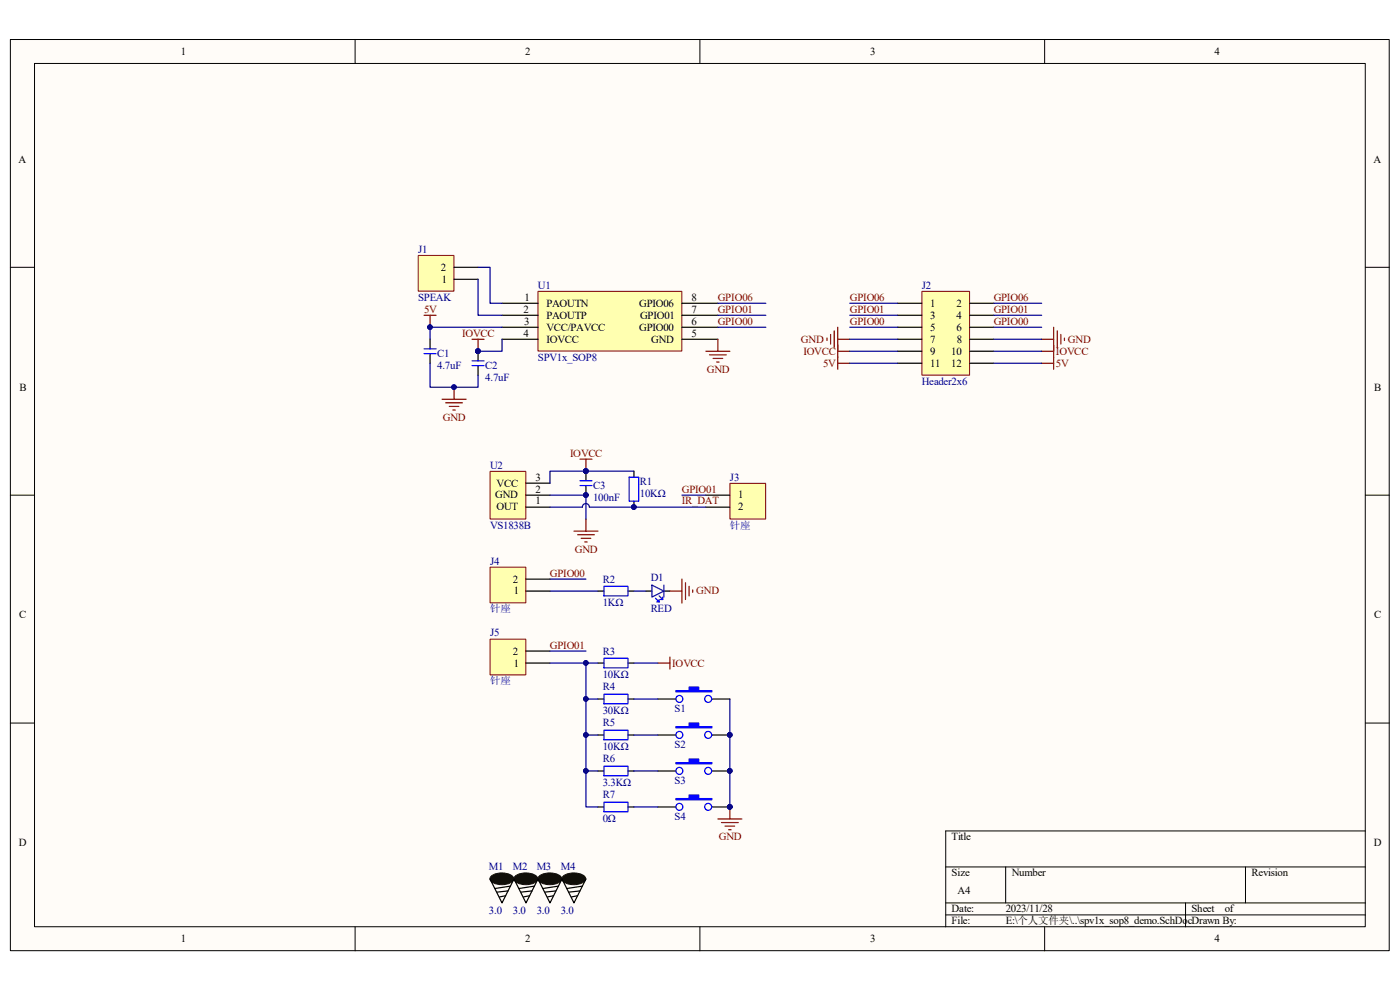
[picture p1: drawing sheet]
<svg xmlns="http://www.w3.org/2000/svg" width="297mm" height="210mm" viewBox="0 0 297 210" stroke-linecap="round" stroke-linejoin="round" font-family="sans-serif">
<path d="M2.2 8.4h292.5v193.3h-292.5z" fill="#fffcf8"/>
<path d="M2.2 8.4h292.5v193.3h-292.5z" fill="none" stroke="#000" stroke-width=".21"/>
<path d="M7.4 13.5h282.2v183.1h-282.2z" fill="#fffcf8"/>
<g fill="none" stroke="#000" stroke-width=".21">
<path d="M7.3 13.5h282.3v183.1h-282.3zM75.3 8.4v5.1M148.5 8.4v5.1M221.6 8.4v5.1M2.2 56.7h5.1M289.7 56.7h5.1M2.2 105h5.1M289.7 105h5.1M2.2 153.4h5.1M289.7 153.4h5.1M289.7 176.3h-89.1v20.3M75.3 196.6v5.1"/>
<path d="M148.5 196.6v5.1M200.6 183.9h89.1M200.6 191.5h89.1M200.6 194.1h89.1M213.4 183.9v7.6M221.6 196.6v5.1M251.5 191.5v5.1M264.2 183.9v7.6"/>
</g>
<path d="M114.2 61.8h30.5v12.7h-30.5z" fill="#ffffb0"/>
<path d="M114.1 61.8h30.6v12.7h-30.6z" fill="none" stroke="#800000" stroke-width=".21"/>
<path d="M106.5 64.3h7.6M106.5 66.9h7.6M106.5 69.4h7.6M106.5 72h7.6M144.7 64.3h7.6M144.7 66.9h7.6M144.7 69.4h7.6M144.7 72h7.6M139.6 148.3h3.8M151 148.3h3.8" fill="none" stroke="#000" stroke-width=".25"/>
<path d="M143.4 146.5h2.8v-.8h2v.8h2.8v.3h-7.6z" fill-rule="evenodd" fill="#00f"/>
<g fill="none" stroke="#00f" stroke-width=".25">
<path d="M143.4 146.5h2.8v-.8h2v.8h2.8v.3h-7.6z"/>
<circle cx="144.1" cy="148.3" r=".74"/>
<circle cx="150.2" cy="148.3" r=".74"/>
</g>
<path d="M139.6 155.9h3.8M151 155.9h3.8" fill="none" stroke="#000" stroke-width=".25"/>
<circle cx="154.8" cy="155.9" r=".48" fill="#000080" stroke="#000080" stroke-width=".21"/>
<path d="M143.4 154.1h2.8v-.7h2v.7h2.8v.3h-7.6z" fill-rule="evenodd" fill="#00f"/>
<g fill="none" stroke="#00f" stroke-width=".25">
<path d="M128.1 124.4h5.1v2h-5.1zM139.1 126.9l.7 .8M139.3 127.7h.5M139.8 127.2v.5M140.6 126.7v.5h-.5M140.8 124.1v2.6M143.4 154.1h2.8v-.7h2v.7h2.8v.3h-7.6z"/>
<circle cx="144.1" cy="155.9" r=".74"/>
<circle cx="150.2" cy="155.9" r=".74"/>
</g>
<circle cx="154.8" cy="155.9" r=".48" fill="#000080" stroke="#000080" stroke-width=".21"/>
<path d="M126.9 125.4h1.2M133.2 125.4h1.3M137 125.4h1.3M140.8 125.4h1.3" fill="none" stroke="#000" stroke-width=".25"/>
<path d="M138.3 124.1l2.5 1.3-2.5 1.3zM139.8 126.4l.8 .8" fill="none" stroke="#0000bf" stroke-width=".25"/>
<path d="M142.1 125.4h2.6M144.7 122.9v5M145.4 123.6v3.6M146.2 124.4v2M147 125.1v.6" fill="none" stroke="#800000" stroke-width=".25"/>
<path d="M104 120.4h7.5v7.5h-7.5z" fill="#ffffb0"/>
<path d="M104 120.3h7.5v7.6h-7.5z" fill="none" stroke="#800000" stroke-width=".21"/>
<path d="M111.6 125.4h5.1M111.6 122.9h5.1" fill="none" stroke="#000" stroke-width=".25"/>
<path d="M104 135.6h7.5v7.6h-7.5z" fill="#ffffb0"/>
<path d="M104 135.6h7.5v7.6h-7.5z" fill="none" stroke="#800000" stroke-width=".21"/>
<path d="M111.6 138.1h5.1M111.6 140.7h5.1M139.6 163.6h3.8M151 163.6h3.8" fill="none" stroke="#000" stroke-width=".25"/>
<circle cx="154.8" cy="163.5" r=".48" fill="#000080" stroke="#000080" stroke-width=".21"/>
<path d="M143.4 161.8h2.8v-.8h2v.8h2.8v.2h-7.6z" fill-rule="evenodd" fill="#00f"/>
<g fill="none" stroke="#00f" stroke-width=".25">
<path d="M143.4 161.8h2.8v-.8h2v.8h2.8v.2h-7.6z"/>
<circle cx="144.1" cy="163.5" r=".74"/>
<circle cx="150.2" cy="163.5" r=".74"/>
</g>
<g fill="#000080" stroke="#000080" stroke-width=".21">
<circle cx="154.8" cy="163.5" r=".48"/>
<circle cx="154.8" cy="171.2" r=".48"/>
</g>
<path d="M139.6 171.2h3.8M151 171.2h3.8" fill="none" stroke="#000" stroke-width=".25"/>
<path d="M143.4 169.4h2.8v-.8h2v.8h2.8v.3h-7.6z" fill-rule="evenodd" fill="#00f"/>
<g fill="none" stroke="#00f" stroke-width=".25">
<path d="M128.1 139.6h5.1v2.1h-5.1zM128.1 147.3h5.1v2h-5.1zM128.1 154.9h5.1v2h-5.1zM128.1 162.5h5.1v2.1h-5.1zM128.1 170.2h5.1v2h-5.1zM143.4 169.4h2.8v-.8h2v.8h2.8v.3h-7.6z"/>
<circle cx="144.1" cy="171.2" r=".74"/>
<circle cx="150.2" cy="171.2" r=".74"/>
</g>
<circle cx="154.8" cy="171.2" r=".48" fill="#000080" stroke="#000080" stroke-width=".21"/>
<path d="M142.1 139.4v2.5M139.6 140.7h2.5M152.3 173.7h5.1M153.1 174.5h3.5M153.8 175.3h2.1M154.6 176h.5M154.8 171.2v2.5" fill="none" stroke="#800000" stroke-width=".25"/>
<path d="M126.9 140.7h1.2M126.9 148.3h1.2M126.9 155.9h1.2M133.2 140.7h1.3M133.2 148.3h1.3M133.2 155.9h1.3M126.9 163.6h1.2M126.9 171.2h1.2M133.2 163.6h1.3M133.2 171.2h1.3" fill="none" stroke="#000" stroke-width=".25"/>
<path d="M88.8 54.2h7.5v7.6h-7.5z" fill="#ffffb0"/>
<path d="M88.7 54.2h7.6v7.6h-7.6z" fill="none" stroke="#800000" stroke-width=".21"/>
<path d="M96.3 59.2h5.1M96.3 56.7h5.1M91.2 72v2M91.2 75v2.1M101.4 74.5v2M101.4 77.6v2" fill="none" stroke="#000" stroke-width=".25"/>
<path d="M90 74h2.5M90 75h2.5M100.1 76.5h2.6M100.1 77.6h2.6" fill="none" stroke="#00f" stroke-width=".25"/>
<g fill="#000080" stroke="#000080" stroke-width=".21">
<circle cx="101.4" cy="74.5" r=".48"/>
<circle cx="91.2" cy="69.4" r=".48"/>
<circle cx="96.3" cy="82.1" r=".48"/>
</g>
<g fill="none" stroke="#800000" stroke-width=".25">
<path d="M90 66.9h2.5M91.2 66.9v2.5M100.1 72h2.6M101.4 72v2.5M149.8 74.5h5M150.5 75.3h3.6M151.3 76h2M152 76.8h.6M152.3 72v2.5M93.8 84.7h5.1M94.5 85.5h3.6M95.3 86.2h2"/>
<path d="M96.1 87h.5M96.3 82.1v2.6"/>
</g>
<path d="M104 100h7.5v10.1h-7.5z" fill="#ffffb0"/>
<path d="M104 100h7.5v10.1h-7.5z" fill="none" stroke="#800000" stroke-width=".21"/>
<path d="M124.3 100v2M134.5 100v1.2M111.6 107.6h5.1M111.6 105h5.1M111.6 102.5h5.1M124.3 103v2M134.5 106.3v1.3" fill="none" stroke="#000" stroke-width=".25"/>
<g fill="#000080" stroke="#000080" stroke-width=".21">
<circle cx="124.3" cy="105" r=".48"/>
<circle cx="124.3" cy="99.9" r=".48"/>
<circle cx="134.5" cy="107.6" r=".48"/>
</g>
<path d="M123 102h2.6M123 103h2.6M133.5 101.2h2v5.1h-2z" fill="none" stroke="#00f" stroke-width=".25"/>
<path d="M123 97.4h2.6M124.3 97.4v2.6" fill="none" stroke="#800000" stroke-width=".25"/>
<path d="M154.9 102.6h7.5v7.5h-7.5z" fill="#ffffb0"/>
<path d="M154.9 102.5h7.5v7.6h-7.5z" fill="none" stroke="#800000" stroke-width=".21"/>
<path d="M149.8 105h5M149.8 107.6h5" fill="none" stroke="#000" stroke-width=".25"/>
<path d="M121.8 112.7h5.1M122.5 113.4h3.6M123.3 114.2h2M124.1 115h.5M124.3 110.1v2.6" fill="none" stroke="#800000" stroke-width=".25"/>
<g fill="none" stroke="#000080" stroke-width=".25">
<path d="M101.4 59.2v7.7h5.1M101.4 56.7h2.6v7.6h2.5M91.2 77.1v5h10.2v-2.5M106.5 69.4h-15.3v2.6M106.5 72v2.5h-5.1M152.3 64.3h10.2M152.3 66.9h10.2M152.3 69.4h10.2M134.5 100h-17.8v2.5M116.7 105h7.6v5.1M125 107.6a.74 .74 0 0 0-.7-.8 .74 .74 0 0 0-.8 .8h-6.8M125.1 107.6h24.7"/>
<path d="M144.7 105h5.1M116.7 125.4h10.2M116.7 122.9h7.6M116.7 138.1h7.6M134.5 125.4h2.5M116.7 140.7h10.2M124.3 140.7v30.5h2.6M124.3 155.9h2.6M124.3 148.3h2.6M134.5 140.7h5.1M134.5 155.9h5.1M134.5 148.3h5.1"/>
<path d="M154.8 148.3v22.9M124.3 163.6h2.6M134.5 163.6h5.1M134.5 171.2h5.1"/>
</g>
<g fill="#000080" stroke="#000080" stroke-width=".21">
<circle cx="124.3" cy="140.6" r=".48"/>
<circle cx="124.3" cy="148.3" r=".48"/>
<circle cx="124.3" cy="155.9" r=".48"/>
<circle cx="124.3" cy="163.5" r=".48"/>
<circle cx="154.8" cy="155.9" r=".48"/>
<circle cx="154.8" cy="163.5" r=".48"/>
<circle cx="154.8" cy="171.2" r=".48"/>
<circle cx="91.2" cy="69.4" r=".48"/>
<circle cx="101.4" cy="74.5" r=".48"/>
<circle cx="96.3" cy="82.1" r=".48"/>
<circle cx="124.3" cy="99.9" r=".48"/>
<circle cx="124.3" cy="105" r=".48"/>
<circle cx="134.5" cy="107.6" r=".48"/>
</g>
<path d="M195.6 61.8h10.1v17.8h-10.1z" fill="#ffffb0"/>
<path d="M195.6 61.8h10.1v17.8h-10.1z" fill="none" stroke="#800000" stroke-width=".21"/>
<g fill="none" stroke="#000" stroke-width=".25">
<path d="M190.5 64.3h5M190.5 66.9h5M190.5 69.4h5M190.5 72h5M190.5 74.5h5M190.5 77.1h5M205.7 64.3h5.1M205.7 66.9h5.1M205.7 69.4h5.1M205.7 72h5.1M205.7 74.5h5.1M205.7 77.1h5.1"/>
<path d="M104 186.5l2.5 5 2.5-5 2.6 5 2.5-5 2.6 5 2.5-5 2.6 5 2.5-5M107.3 190l-1.3 .3M107.8 189l-2.3 .3M108.3 188l-3.3 .5M112.4 190l-1.3 .3M112.9 189l-2.3 .3M113.4 188l-3.3 .5M117.4 190l-1.2 .3M118 189l-2.3 .3M118.5 188l-3.3 .5M122.5 190l-1.2 .3M123 189l-2.2 .3"/>
<path d="M123.5 188l-3.3 .5"/>
</g>
<g fill="none" stroke="#800000" stroke-width=".25">
<path d="M175.4 71.7v.5M176.2 71v2M177 70.2v3.5M177.7 69.4v8.9M177.7 72h2.6M177.7 74.5h2.6M177.7 77.1h2.6M221 72h2.5M221 74.5h2.5M221 77.1h2.5M223.5 69.4v8.9M224.3 70.2v3.5"/>
<path d="M225.1 71v2M225.8 71.7v.5"/>
</g>
<path d="M180.3 64.3h10.2M180.3 66.9h10.2M180.3 69.4h10.2M180.3 72h10.2M180.3 74.5h10.2M180.3 77.1h10.2M210.8 64.3h10.2M210.8 66.9h10.2M210.8 69.4h10.2M210.8 72h10.2M210.8 74.5h10.2M210.8 77.1h10.2" fill="none" stroke="#000080" stroke-width=".25"/>
<g fill="#110f0a" stroke="#110f0a" stroke-width=".21">
<path d="M104.3 185.8a3.9 3.9 0 0 1 4.6 .3 .9 .9 0 0 1-.6 1.2 3.9 3.9 0 0 1-4.3-.5l-.1-.4z" fill-rule="evenodd"/>
<path d="M109.4 185.8a3.9 3.9 0 0 1 4.6 .3 .9 .9 0 0 1-.7 1.2 3.9 3.9 0 0 1-4.2-.5l-.1-.4z" fill-rule="evenodd"/>
<path d="M114.5 185.8a3.9 3.9 0 0 1 4.6 .3 .9 .9 0 0 1-.7 1.2 3.9 3.9 0 0 1-4.2-.5l-.1-.4z" fill-rule="evenodd"/>
<path d="M119.5 185.8a3.9 3.9 0 0 1 4.7 .3 .9 .9 0 0 1-.7 1.2 3.9 3.9 0 0 1-4.2-.5l-.1-.4z" fill-rule="evenodd"/>
</g>
<g font-size="2.3">
<text x="38.4" y="11.6">1</text>
<text x="111.4" y="11.6">2</text>
<text x="184.6" y="11.6">3</text>
<text x="257.7" y="11.6">4</text>
<text x="3.9" y="34.5">A</text>
<text x="291.4" y="34.5">A</text>
<text x="93.5" y="57.4">2</text>
<text x="93.7" y="60">1</text>
<text x="111.3" y="63.8">1</text>
<text x="115.9" y="65.1">PAOUTN</text>
<text x="135.6" y="65.1">GPIO06</text>
<text x="146.7" y="63.8">8</text>
<text x="197.3" y="65.1">1</text>
<text x="202.9" y="65.1">2</text>
<text x="111.1" y="66.3">2</text>
<text x="111.1" y="71.4">4</text>
<text x="111.2" y="68.9">3</text>
<text x="115.9" y="67.6">PAOUTP</text>
<text x="115.9" y="70.1">VCC/PAVCC</text>
<text x="135.6" y="70.1">GPIO00</text>
<text x="135.8" y="67.6">GPIO01</text>
<text x="146.7" y="71.4">5</text>
<text x="146.7" y="68.9">6</text>
<text x="146.7" y="66.3">7</text>
<text x="197.3" y="67.6">3</text>
<text x="197.3" y="70.1">5</text>
<text x="202.9" y="67.6">4</text>
<text x="202.9" y="70.1">6</text>
<text x="115.9" y="72.7">IOVCC</text>
<text x="138.1" y="72.7">GND</text>
<text x="197.3" y="72.7">7</text>
<text x="197.3" y="75.2">9</text>
<text x="197.3" y="77.8">11</text>
<text x="201.8" y="75.2">10</text>
<text x="201.8" y="77.8">12</text>
<text x="203" y="72.7">8</text>
<text x="4.1" y="82.8">B</text>
<text x="291.6" y="82.8">B</text>
<text x="113.6" y="101.9">3</text>
<text x="105.1" y="105.7">GND</text>
<text x="105.4" y="103.2">VCC</text>
<text x="113.6" y="107">1</text>
<text x="113.6" y="104.5">2</text>
<text x="156.6" y="105.7">1</text>
<text x="105.3" y="108.3">OUT</text>
<text x="156.6" y="108.3">2</text>
<text x="108.8" y="123.6">2</text>
<text x="4.1" y="131.2">C</text>
<text x="109" y="126.1">1</text>
<text x="291.5" y="131.2">C</text>
<text x="108.8" y="138.9">2</text>
<text x="109" y="141.4">1</text>
<text x="4" y="179.5">D</text>
<text x="201.9" y="178.3">Title</text>
<text x="291.5" y="179.5">D</text>
<text x="201.9" y="185.9">Size</text>
<text x="214.6" y="185.9">Number</text>
<text x="265.5" y="185.9">Revision</text>
<text x="203.2" y="189.7">A4</text>
<text x="201.9" y="193.5">Date:</text>
<text x="201.9" y="196.1">File:</text>
<text x="213.4" y="193.5">2023/11/28</text>
<text x="213.4" y="196.1">E:\个人文件夹\..\spv1x_sop8_demo.SchDocDrawn By:</text>
<text x="252.8" y="193.5">Sheet</text>
<text x="259.8" y="193.5">of</text>
<text x="38.4" y="199.9">1</text>
<text x="111.4" y="199.9">2</text>
<text x="184.6" y="199.9">3</text>
<text x="257.7" y="199.9">4</text>
</g>
<g font-size="2.3" fill="#000080">
<text x="88.7" y="53.6">J1</text>
<text x="88.7" y="63.8">SPEAK</text>
<text x="114.1" y="61.3">U1</text>
<text x="195.5" y="61.3">J2</text>
<text x="92.8" y="75.7">C1</text>
<text x="114.1" y="76.5">SPV1x_SOP8</text>
<text x="92.8" y="78.3">4.7uF</text>
<text x="103" y="80.8">4.7uF</text>
<text x="103" y="78.3">C2</text>
<text x="195.5" y="81.6">Header2x6</text>
<text x="104" y="99.4">U2</text>
<text x="154.9" y="101.9">J3</text>
<text x="125.9" y="106.3">100nF</text>
<text x="125.9" y="103.7">C3</text>
<text x="135.8" y="105.5">10KΩ</text>
<text x="135.8" y="103">R1</text>
<text x="104" y="112.1">VS1838B</text>
<text x="104" y="119.8">J4</text>
<text x="127.9" y="123.6">R2</text>
<text x="138" y="123.3">D1</text>
<text x="127.9" y="128.7">1KΩ</text>
<text x="138" y="129.9">RED</text>
<text x="104" y="135">J5</text>
<text x="127.9" y="143.9">10KΩ</text>
<text x="127.9" y="138.9">R3</text>
<text x="127.9" y="146.5">R4</text>
<text x="127.9" y="151.6">30KΩ</text>
<text x="127.9" y="154.1">R5</text>
<text x="143.1" y="151">S1</text>
<text x="127.9" y="159.2">10KΩ</text>
<text x="127.9" y="161.7">R6</text>
<text x="143.1" y="158.7">S2</text>
<text x="127.9" y="166.8">3.3KΩ</text>
<text x="143.1" y="166.3">S3</text>
<text x="127.9" y="169.4">R7</text>
<text x="143.1" y="173.9">S4</text>
<text x="127.9" y="174.5">0Ω</text>
<text x="103.7" y="184.6">M1</text>
<text x="108.8" y="184.6">M2</text>
<text x="113.9" y="184.6">M3</text>
<text x="119" y="184.6">M4</text>
<text x="103.7" y="193.8">3.0</text>
<text x="108.8" y="193.8">3.0</text>
<text x="113.9" y="193.8">3.0</text>
<text x="119" y="193.8">3.0</text>
</g>
<g font-size="2.3" fill="#800000">
<text x="152.3" y="63.8">GPIO06</text>
<text x="180.3" y="63.8">GPIO06</text>
<text x="210.8" y="63.8">GPIO06</text>
<text x="90" y="66.3">5V</text>
<text x="98" y="71.4">IOVCC</text>
<text x="152.3" y="68.9">GPIO00</text>
<text x="152.3" y="66.3">GPIO01</text>
<text x="180.3" y="66.3">GPIO01</text>
<text x="180.3" y="68.9">GPIO00</text>
<text x="210.8" y="68.9">GPIO00</text>
<text x="210.8" y="66.3">GPIO01</text>
<text x="169.9" y="72.7">GND</text>
<text x="170.4" y="75.2">IOVCC</text>
<text x="174.6" y="77.8">5V</text>
<text x="224" y="77.8">5V</text>
<text x="224" y="75.2">IOVCC</text>
<text x="226.6" y="72.7">GND</text>
<text x="149.9" y="79">GND</text>
<text x="94" y="89.2">GND</text>
<text x="120.9" y="96.9">IOVCC</text>
<text x="144.7" y="107">IR_DAT</text>
<text x="144.7" y="104.5">GPIO01</text>
<text x="122" y="117.2">GND</text>
<text x="116.7" y="122.3">GPIO00</text>
<text x="147.7" y="126.1">GND</text>
<text x="116.7" y="137.6">GPIO01</text>
<text x="142.6" y="141.4">IOVCC</text>
<text x="152.5" y="178.3">GND</text>
</g>
<g font-size="2.2" fill="#000080">
<text x="154.9" y="112.1">针座</text>
<text x="104" y="129.9">针座</text>
<text x="104" y="145.2">针座</text>
</g>
</svg>
